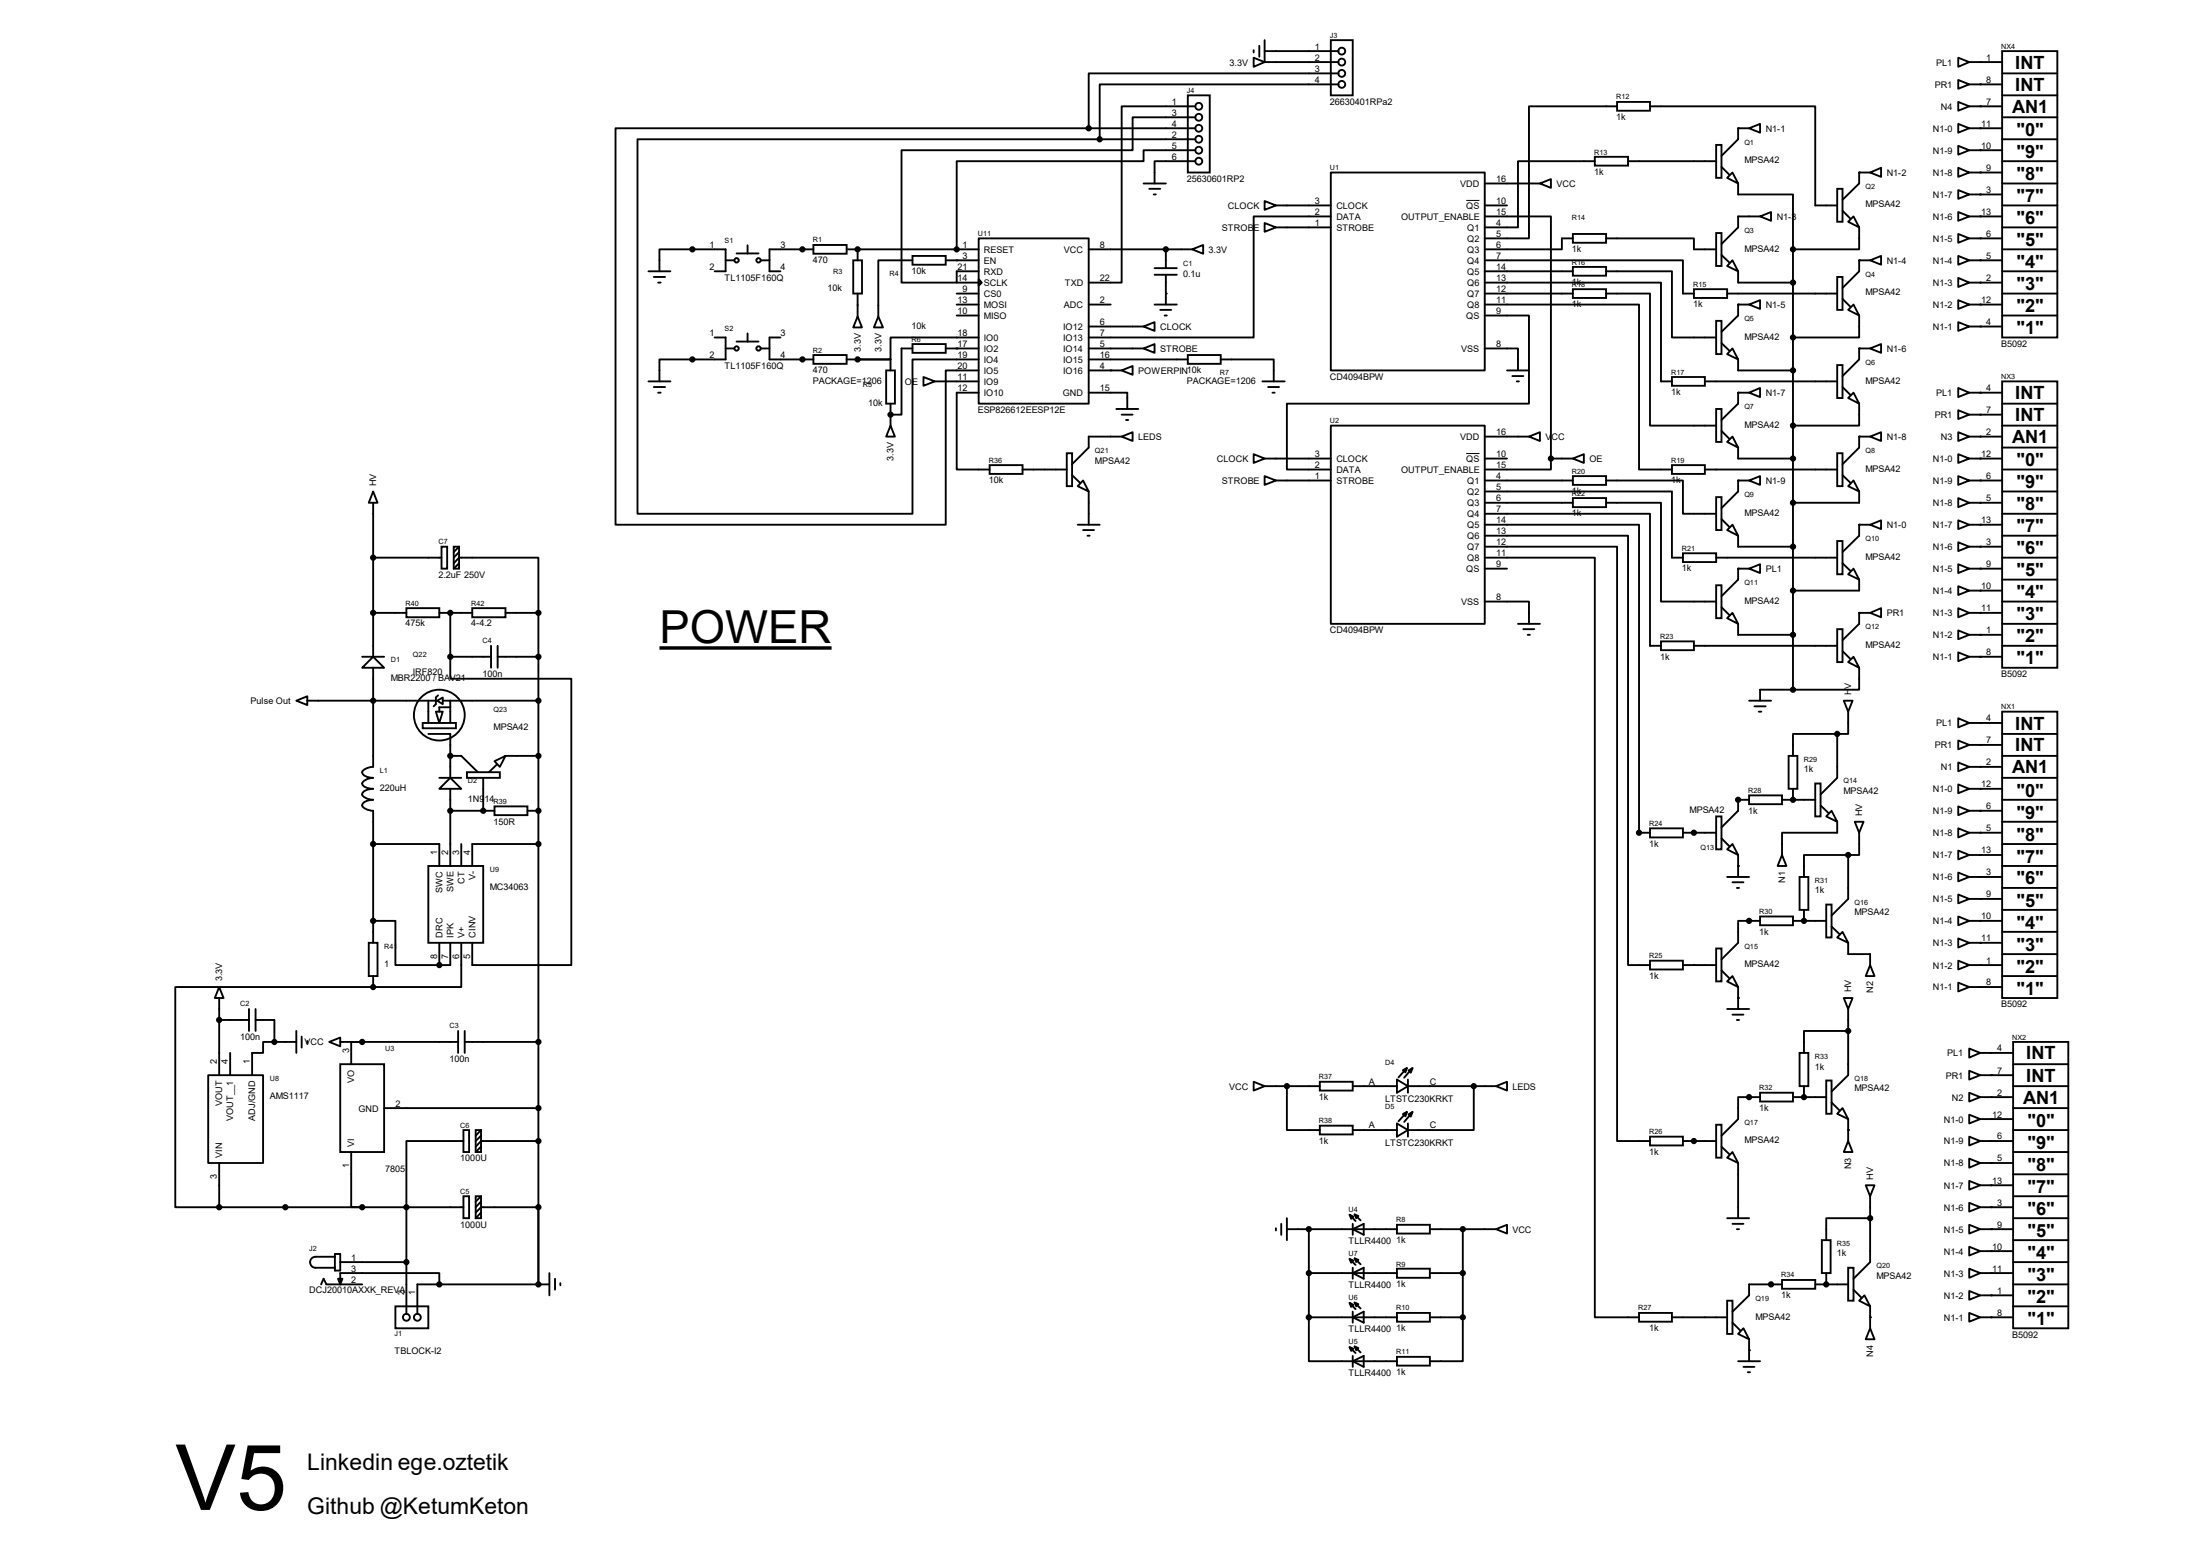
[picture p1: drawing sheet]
<svg xmlns="http://www.w3.org/2000/svg" width="297mm" height="210mm" viewBox="0 0 297 210" stroke-linecap="round" stroke-linejoin="round" font-family="sans-serif">
<g fill="none" stroke="#000" stroke-width=".25">
<path d="M147 17.3h-63.9v53.5h44.6v-20.8h4.4M147 17.3h14.4M148.5 18.8h-62.4v50.5h37.1v-20.8h8.9M148.5 18.8h12.9M160.4 12.9h2.9v10.4h-2.9zM161.4 14.4h-10v23.7h-4.4M161.4 15.8h-8.5v4.5h-31.2v17.8h7.5v-1.5h2.9M169.2 7.8l1.5 .6-1.5 .6zM169.2 6.8v.3M170 6.2v1.5M170.7 5.4v3h10M170.7 6.9h10"/>
<path d="M179.7 5.4h2.9v7.5h-2.9zM180.7 11.4h-32.2v7.4M180.7 9.9h-33.7v7.4M218.3 13.8h4.5v1.1h-4.5zM218.3 14.4h-11.9v17.8h-6M222.8 14.4h22.3v13.3h2.9M231.7 19.6h.7v4.4h-.7zM234.7 17.3h.1M234.7 17.3v1.5l-2.3 2.2M234.7 17.3h1.4M236.1 17.3l1.5-.6v1.2zM264.4 13.8l1.5 .6-1.5 .5z"/>
<path d="M264.4 19.7l1.5 .6-1.5 .6zM264.4 16.7l1.5 .6-1.5 .6zM264.4 10.8l1.5 .6-1.5 .6zM264.4 7.8l1.5 .6-1.5 .6zM265.9 8.4h4.4M265.9 17.3h4.4M265.9 14.4h4.4M265.9 11.4h4.4M267.3 17.3h.1M267.3 8.4h.1M267.3 11.4h.1M267.3 14.4h.1"/>
<path d="M270.3 6.9h7.4v38.7h-7.4zM270.3 18.8h7.4M270.3 15.8h7.4M270.3 12.9h7.4M270.3 9.9h7.4M87.5 36.6h3M88.3 37.4h1.5M88.9 38.1h.3M89 36.6v-2.9h9v2.9h-1.5M98 35.1h1.1M99.4 34.2h3M100.9 33.1v1.1"/>
<path d="M102.7 35.1h1.2M108.3 33.7h.1M109.8 33.1h4.5v1.1h-4.5zM109.8 33.7h-5.9v2.9h1.5M114.3 33.7h17.8M115.2 35.1h1.2v4.5h-1.2zM115.8 33.7h.1M115.8 33.7v1.4M115.8 39.6v3.1M123.2 34.5h4.5v1.2h-4.5zM123.2 35.1h-4.6v7.6M127.7 35.1h4.4"/>
<path d="M129.2 35.1h.1M129.2 33.7h.1M129.2 39.6h2.9M129.2 38.1h2.9M132.1 32.2h14.9v22.3h-14.9zM132.1 37.7l.4 .4-.4 .5zM147 33.7h14M154.4 24.8h3M155.2 25.5h1.4M155.7 26.2h.3M155.9 37.1h3M155.9 36.2h3"/>
<path d="M157.4 39.6h.1M157.4 33.7h.1M157.4 33.7v2.5M157.4 37.1v4M161 33.7l1.4-.6v1.1zM161.4 20.3h-7v1.5h-25.2v11.9M161.4 21.8h-5.5v3M170.7 27.1l1.6 .6-1.6 .6zM170.7 30.1l1.6 .6-1.6 .6zM172.3 27.7h7.4M172.3 30.7h7.4M179.7 23.3h20.7v26.7h-20.7z"/>
<path d="M179.7 29.2h-10.5v16.4h-22.2M200.4 38.1h23.8v13.4h1.5M200.4 35.1h26.8v4.5h1.5M200.4 29.2h9v32.7M200.4 27.7h3.1M200.4 24.8h7.5M200.4 39.6h11.9M200.4 36.6h11.9M207.9 24.8l1.5-.6v1.2zM212.3 39h4.5v1.2h-4.5zM212.3 36h4.5v1.2h-4.5zM212.3 31.6h4.5v1.2h-4.5z"/>
<path d="M212.3 32.2h-1.4v1.5h-10.5M215.3 21.2h4.5v1.2h-4.5zM215.3 21.8h-10.4v8.9h-4.5M216.8 32.2h11.9v1.5h3M216.8 36.6h8.9v9h6M216.8 39.6h6v17.8h8.9M219.8 21.8h11.9M228.7 39h4.5v1.2h-4.5zM231.7 31.5h.7v4.4h-.7zM232.4 22.5l1.1 1.1M232.4 34.4l1.1 1M233.2 39.6h14.8"/>
<path d="M233.9 23.3l.8 1.5-1.5-.8zM233.9 35.1l.8 1.5-1.5-.7zM234.7 24.8v1.4h7.4v7.5M234.7 36.6v1.5h7.4M237.6 29.2l1.5-.6v1.2zM237.6 29.2h-2.9v1.5l-2.3 2.2M242.1 33.7v59.4M248 25.5h.8v4.4h-.8zM248 37.4h.8v4.4h-.8zM248.8 28.4l1 1.1M249.5 29.9l.7-.7 .8 1.5zM251 23.3h.1"/>
<path d="M251 30.7v3h-8.9M251 35.1h.1M251 35.1h1.5M251 23.3h1.5M251 23.3v1.5l-2.2 2.2M251 35.1v1.5l-2.2 2.3M252.5 23.3l1.5-.7v1.3zM252.5 35.1l1.5-.6v1.2zM264.4 37.5l1.5 .6-1.5 .6zM264.4 34.5l1.5 .6-1.5 .6zM264.4 31.6l1.5 .6-1.5 .6zM264.4 28.6l1.5 .6-1.5 .6z"/>
<path d="M264.4 25.7l1.5 .5-1.5 .6zM264.4 22.6l1.5 .7-1.5 .6zM265.9 29.2h4.4M265.9 38.1h4.4M265.9 35.1h4.4M265.9 32.2h4.4M265.9 23.3h4.4M265.9 26.2h4.4M265.9 20.3h4.4M267.3 20.3h.1M267.3 23.3h.1M267.3 26.2h.1"/>
<path d="M267.3 29.2h.1M267.3 32.2h.1M267.3 35.1h.1M267.3 38.1h.1M270.3 33.7h7.4M270.3 27.7h7.4M270.3 30.7h7.4M270.3 24.8h7.4M270.3 39.6h7.4M270.3 36.6h7.4M270.3 21.8h7.4M87.5 51.5h3"/>
<path d="M88.3 52.2h1.5M88.9 53h.3M96.5 45.6h1.5v2.9h-9v3M98 47h1.1M99.4 46.1h3M100.9 45v1.1M102.7 47h1.2M105.4 45.6h-1.5v2.9h5.9M108.3 48.5h.1M109.8 47.9h4.5v1.2h-4.5zM114.3 48.5h5.9v1.5M115.8 42.7l.6 1.5h-1.2z"/>
<path d="M115.8 48.5h.1M118.6 42.7l.6 1.5h-1.2zM119.6 50h1.2v4.5h-1.2zM120.2 57.4l.6 1.5h-1.2zM120.2 56h.1M120.2 54.5v2.9M123.2 46.4h4.5v1.2h-4.5zM123.2 47h-1.5v9h-1.5M124.7 50.9l1.5 .6-1.5 .6zM126.2 51.5h5.9M127.7 47h4.4M129.2 47h.1"/>
<path d="M129.2 41.1h2.9M129.2 42.6h2.9M132.1 45.6h-11.9v2.9h-4.4M132.1 53h-2.9v10.4h4.4M147 53h5.2v2.2M147 48.5h13.4M147 50h4.4M147 44.1h7.4M147 47h7.4M147 41.1h2.9M149.9 50h.1M150.7 55.2h3"/>
<path d="M151.4 50l1.5-.6v1.2zM151.4 58.9l1.5-.6v1.2zM151.4 58.9h-4.4v1.5l-2.3 2.3M151.4 56h1.5M152 56.7h.3M154.4 44.1l1.5-.6v1.2zM154.4 47l1.5-.6v1.2zM155.9 41.1h3M156.6 41.8h1.5M157.2 42.6h.3M160.4 47.9h4.4v1.2h-4.4zM164.8 48.5h7.2v3"/>
<path d="M170.4 51.5h3M171.2 52.2h1.5M171.8 53h.3M179.7 57.4h20.7v26.8h-20.7zM200.4 42.6h6v11.9h-32.7v8.9h6M200.4 47h4.5v3M200.4 41.1h20.9v22.3h4.4M200.4 58.9h6M203.5 50h2.9M204.2 50.8h1.5M204.8 51.5h.3M206.4 58.9l1.5-.6v1.2z"/>
<path d="M225.7 50.9h4.5v1.2h-4.5zM230.2 51.5h17.8M231.7 43.3h.7v4.5h-.7zM231.7 55.2h.7v4.4h-.7zM232.4 46.3l1.1 1M232.4 58.2l1.1 1M233.9 47l.8 1.5-1.5-.7zM233.9 58.9l.8 1.5-1.5-.8zM234.7 41.1h.1M234.7 53h.1M234.7 48.5v1.5h7.4M234.7 41.1v1.5l-2.3 2.2"/>
<path d="M234.7 53v1.5l-2.3 2.2M234.7 53h1.4M234.7 41.1h1.4M236.1 41.1l1.5-.6v1.2zM236.1 53l1.5-.6v1.2zM248 49.3h.8v4.4h-.8zM248.8 40.3l1 1.1M248.8 52.2l1 1.1M249.5 41.8l.7-.7 .8 1.5zM249.5 53.7l.7-.7 .8 1.5zM251 42.6v3h-8.9M251 47h.1"/>
<path d="M251 54.5v2.9h-8.9M251 58.9h.1M251 58.9h1.5M251 47h1.5M251 47v1.5l-2.2 2.3M251 58.9v1.5l-2.2 2.3M252.5 47l1.5-.6v1.2zM252.5 58.9l1.5-.6v1.2zM264.4 58.3l1.5 .6-1.5 .6zM264.4 55.4l1.5 .6-1.5 .6zM264.4 52.4l1.5 .6-1.5 .6zM264.4 43.5l1.5 .6-1.5 .6z"/>
<path d="M264.4 40.5l1.5 .6-1.5 .6zM265.9 58.9h4.4M265.9 44.1h4.4M265.9 53h4.4M265.9 56h4.4M265.9 41.1h4.4M267.3 53h.1M267.3 56h.1M267.3 58.9h.1M267.3 41.1h.1M267.3 44.1h.1M270.3 51.5h7.4v38.6h-7.4z"/>
<path d="M270.3 42.6h7.4M270.3 57.4h7.4M270.3 54.5h7.4M50.4 66.3l.6 1.6h-1.2zM50.4 75.3h9.2M50.4 67.9v20.7M59.6 73.8h.8v3h-.8zM61.3 73.8h.7v3h-.7zM61.3 76l.7-.7h10.7v7.4M62 73.8l-.7 .7M62 74.5l-.7 .8M62 76l-.7 .8"/>
<path d="M133.6 62.8h4.4v1.2h-4.4zM138 63.4h6M144 61.2h.7v4.4h-.7zM144.7 64.1l1.1 1.1M145.5 70.8h3M146.2 64.9l.8 1.4-1.5-.7zM146.2 71.5h1.5M146.8 72.3h.3M147 66.3v4.5M169.2 61.3l1.5 .6-1.5 .6zM170.7 64.3l1.6 .6-1.6 .5zM170.7 61.9h9"/>
<path d="M172.3 64.9h7.4M200.4 75.3h14.9v102.5h6M200.4 73.8h17.9v80.2h4.5M200.4 72.3h19.4v58h3M200.4 70.8h20.9v41.6M200.4 69.3h22.4v17.9h1.4M200.4 66.3h25.3v9h1.5M200.4 61.9h3.1M200.4 64.9h11.9M200.4 67.9h11.9M200.4 76.8h3.1M209.4 61.9v1.5h-9"/>
<path d="M209.4 61.9h2.9M212.3 64.3h4.5v1.1h-4.5zM212.3 67.2h4.5v1.3h-4.5zM212.3 61.9l1.5-.6v1.2zM216.8 64.9h10.4v4.4h4.5M216.8 67.9h7.4v13.3h7.5M225.7 62.8h4.5v1.2h-4.5zM227.2 74.7h4.5v1.2h-4.5zM230.2 63.4h17.8M231.7 67.1h.7v4.4h-.7zM231.7 79h.7v4.4h-.7zM231.7 75.3h16.3"/>
<path d="M232.4 70.1l1.1 1M233.9 70.8l.8 1.5-1.5-.8zM234.7 64.9h.1M234.7 76.8h.1M234.7 60.4v1.5h7.4M234.7 64.9h1.4M234.7 72.3v1.5h7.4M234.7 64.9v1.4l-2.3 2.3M234.7 76.8v1.4l-2.3 2.3M234.7 76.8h1.4M236.1 64.9l1.5-.6v1.1zM236.1 76.8l1.5-.6v1.1z"/>
<path d="M248 61.2h.8v4.4h-.8zM248 73h.8v4.5h-.8zM248.8 64.1l1 1.1M248.8 76l1 1M250.2 64.9l.8 1.4-1.5-.7zM250.2 76.8l.8 1.4-1.5-.7zM251 70.8h.1M251 66.3v1.6h-8.9M251 78.2v1.5h-8.9M251 70.8h1.5M251 70.8v1.5l-2.2 2.2M252.5 70.8l1.5-.6v1.2z"/>
<path d="M264.4 79.1l1.5 .6-1.5 .6zM264.4 76.2l1.5 .6-1.5 .5zM264.4 73.2l1.5 .6-1.5 .6zM264.4 70.2l1.5 .6-1.5 .6zM264.4 67.2l1.5 .7-1.5 .6zM264.4 64.3l1.5 .6-1.5 .5zM264.4 61.3l1.5 .6-1.5 .6zM265.9 61.9h4.4M265.9 64.9h4.4M265.9 67.9h4.4M265.9 73.8h4.4M265.9 79.7h4.4"/>
<path d="M265.9 70.8h4.4M265.9 76.8h4.4M267.3 64.9h.1M267.3 67.9h.1M267.3 70.8h.1M267.3 73.8h.1M267.3 76.8h.1M267.3 79.7h.1M267.3 61.9h.1M270.3 63.4h7.4M270.3 75.3h7.4M270.3 66.3h7.4"/>
<path d="M270.3 69.3h7.4M270.3 72.3h7.4M270.3 78.2h7.4M270.3 60.4h7.4M40 94.6l1.5-.6v1.2zM41.5 94.6h14.8M48.9 88.6h3M50.4 88.6l1.5 1.5h-3zM50.4 90.1v13.4a1.7 1.7 0 0 0-1.5 .7 1.06 1.06 0 0 0 1 .8h.5a1.7 1.7 0 0 0-1.5 .7 1.08 1.08 0 0 0 1 .7l.5 .1a1.82 1.82 0 0 0-1.4 .5l-.1 .2a1.46 1.46 0 0 0 1.5 .7 1.82 1.82 0 0 0-1.4 .6l-.1 .2a1.46 1.46 0 0 0 1.5 .7v17.9M50.4 82.7h4.5M54.9 82.1h4.4v1.2h-4.4zM56.5 94.6h2.3"/>
<path d="M57.1 97.6h4.5v.7h-4.5zM57.8 99.1h3v5.9M57.8 94.6v3M58.8 96.1h1l-.5 1.5zM59 94.6l.8-.5v.9zM59.1 93.9l-.3 .2v.9l-.3 .3M59.3 82.7h4.5M59.8 94.6h12.9M60.8 82.7h.1M60.8 88.6v3h16.3v38.7h-13.3v-3M60.8 82.7v5.9M60.8 94.6v3"/>
<path d="M60.8 88.6h5.5M60.8 95.5h-1.5v.6M63.8 82.1h4.4v1.2h-4.4zM66.3 87.2v2.9M67.2 88.6h5.5M67.2 87.2v2.9M68.2 82.7h4.5M72.7 82.7v90.7M200.4 81.2h6v3M204.9 84.2h3M205.7 84.9h1.4M206.2 85.7h.3"/>
<path d="M224.2 86.6h4.5v1.2h-4.5zM228.7 87.2h19.3M232.4 82l1.1 1M233.2 83.4l.7-.7 .8 1.5zM234.7 84.2v1.5h7.4M236.1 94.6h3M236.9 95.3h1.5M237.4 96.1h.4M242.1 93.1h-4.5v1.5M248 84.9h.8v4.5h-.8zM248 99.1h-5.9v2.9M248 99.1v5.9l-2.2 2.2"/>
<path d="M248.8 87.9l1 1M248.9 94.6h1.2l-.6 1.5zM249.5 89.4l.7-.8 .8 1.5zM249.5 96.1v3h-1.5M251 82.7h.1M251 90.1v3h-8.9M251 82.7h1.5M251 82.7v1.5l-2.2 2.2M252.5 82.7l1.5-.6v1.2zM264.4 99.9l1.5 .6-1.5 .6zM264.4 96.9l1.5 .7-1.5 .6zM264.4 88.1l1.5 .5-1.5 .6z"/>
<path d="M264.4 85.1l1.5 .6-1.5 .6zM264.4 82.1l1.5 .6-1.5 .6zM265.9 85.7h4.4M265.9 82.7h4.4M265.9 88.6h4.4M265.9 97.6h4.4M267.3 97.6h.1M267.3 82.7h.1M267.3 85.7h.1M267.3 88.6h.1M270.3 96.1h7.4v38.6h-7.4zM270.3 87.2h7.4"/>
<path d="M270.3 81.2h7.4M270.3 84.2h7.4M270.3 99.1h7.4M50.4 113.9h8.9v3M57.8 116.9h7.4v10.4h-7.4zM59.3 105h3M60.8 105l1.5 1.5h-3zM60.8 102h.1M60.8 106.5v10.4M60.8 109.4h6M60.8 102h1.5l2.2 2.2M62.3 113.9v3"/>
<path d="M63 104.2h4.5v.8h-4.5zM65.2 109.4h.1M65.2 105v4.4M66.8 108.8h4.4v1.2h-4.4zM66.8 102.7l1.4-.7-.7 1.5zM67.1 103.2l-1.1 1M68.2 102h4.5M71.2 109.4h1.5M72.7 109.4h.1M72.7 113.9h-8.9v3M221.3 112.4h.1M221.3 112.4h1.5"/>
<path d="M222.8 111.8h4.4v1.2h-4.4zM227.2 112.4h4.5M228.7 112.4h.1M231.7 110.2h.7v4.4h-.7zM232.4 113.2l1.1 1M233.2 118.4h2.9M233.9 113.9l.8 1.5-1.5-.8zM233.9 119.1h1.5M234.5 119.8h.3M234.7 107.9h.1M234.7 116.9h.1M234.7 107.9v1.5l-2.3 2.3"/>
<path d="M234.7 115.4v3M234.7 107.9h1.4M236.1 107.4h4.5v1.1h-4.5zM240.6 115.4l.6 1.5h-1.2zM240.6 107.9h4.5M241.5 102h1.2v4.5h-1.2zM242.1 107.9h.1M242.1 106.5v1.4M243 118.4h1.1v4.4h-1.1zM245.1 105.7h.7v4.5h-.7zM245.8 108.7l1 1M247.3 109.4l.7 1.5-1.5-.7z"/>
<path d="M248 110.9v1.5h-7.4v3M249.5 115.4h-6v3M249.5 115.4v5.9l-2.2 2.3M250.4 110.9h1.2l-.6 1.5zM251 112.4v3h-1.5M264.4 117.8l1.5 .6-1.5 .6zM264.4 114.8l1.5 .6-1.5 .6zM264.4 111.8l1.5 .6-1.5 .6zM264.4 108.8l1.5 .6-1.5 .6zM264.4 105.9l1.5 .6-1.5 .6zM264.4 102.9l1.5 .6-1.5 .6zM265.9 109.4h4.4"/>
<path d="M265.9 112.4h4.4M265.9 118.4h4.4M265.9 115.4h4.4M265.9 106.5h4.4M265.9 100.5h4.4M265.9 103.5h4.4M267.3 109.4h.1M267.3 112.4h.1M267.3 115.4h.1M267.3 118.4h.1M267.3 106.5h.1M267.3 100.5h.1"/>
<path d="M267.3 103.5h.1M270.3 113.9h7.4M270.3 102h7.4M270.3 110.9h7.4M270.3 116.9h7.4M270.3 119.8h7.4M270.3 107.9h7.4M270.3 105h7.4M29.6 133.2l.6 1.5h-1.2zM29.6 134.7v10.4M29.6 137.7h4M33.6 136.2v2.9"/>
<path d="M34.5 137.7h2.5v2.9M34.5 136.2v2.9M40 139.1v3M40.7 139.9v1.5M49.8 127.3h1.2v4.4h-1.2zM50.4 133.2h.1M50.4 124.3h3v6h5.9M50.4 133.2h-26.7v29.7h5.9M50.4 131.7v1.5M59.3 130.3h.1M59.3 127.3v3M60.8 127.3v3h-1.5"/>
<path d="M61.8 139.1v3M62.3 127.3v5.9h-11.9M62.7 139.1v3M222.8 129.7h4.4v1.2h-4.4zM227.2 130.3h4.5M228.7 130.3h.1M231.7 128h.7v4.5h-.7zM232.4 131l1.1 1M233.2 136.2h2.9M233.9 131.7l.8 1.5-1.5-.7zM233.9 136.9h1.5M234.5 137.7h.3"/>
<path d="M234.7 134.7h.1M234.7 133.2v3M236.1 124.3h.1M236.1 124.3h-1.4v3l-2.3 2.2M236.1 124.3h1.5M237.6 123.7h4.5v1.2h-4.5zM242.1 124.3h4.4M243.5 124.3h.1M243.5 122.8v1.5M246.5 122.1h.8v4.4h-.8zM247.3 125.1l1 1M248.8 125.8l.7 1.5-1.5-.8z"/>
<path d="M248.9 134.7h1.2l-.6 1.5zM249.5 139.1h-6v3M249.5 127.3v1.5h3v1.5M249.5 136.2v8.9l-2.2 2.2M252.5 130.3l.6 1.4h-1.2zM264.4 132.6l1.5 .6-1.5 .6zM264.4 129.7l1.5 .6-1.5 .6zM264.4 126.7l1.5 .6-1.5 .6zM264.4 123.7l1.5 .6-1.5 .6zM264.4 120.7l1.5 .6-1.5 .6zM265.9 130.3h4.4M265.9 133.2h4.4"/>
<path d="M265.9 127.3h4.4M265.9 124.3h4.4M265.9 121.3h4.4M267.3 121.3h.1M267.3 124.3h.1M267.3 127.3h.1M267.3 130.3h.1M267.3 133.2h.1M270.3 128.8h7.4M270.3 122.8h7.4M270.3 125.8h7.4M270.3 131.7h7.4"/>
<path d="M28.1 145.1h7.4v11.9h-7.4zM29.6 157v5.9M31.1 142.1v3M37 140.6h-1.5v1.5h-1.5v3M37 140.6h3M41.5 140.5v.3M44.4 140.6l1.5-.6v1.2zM45.9 143.6h6v11.9h-6zM45.9 140.6h15.9M47.4 155.5v7.4h1.5M47.4 140.6v3M51.9 149.6h20.8"/>
<path d="M62.6 152.5h.7v3h-.7zM62.6 154h-7.7v23.3M62.7 140.6h10M64.2 152.5h.7v3h-.7zM64.9 152.5l-.7 .8M64.9 153.3l-.7 .7M64.9 154.8l-.7 .7M72.7 154h-7.8l-.7 .8M169.2 146l1.5 .6-1.5 .6zM170.7 146.6h7.5M173.7 146.6v5.9h4.5M178.2 146h4.4v1.2h-4.4z"/>
<path d="M178.2 151.9h4.4v1.2h-4.4zM182.6 146.6h6M182.6 152.5h6M188.6 145.7l1.5 .9-1.5 .9zM188.6 151.6l1.5 .9-1.5 .9zM189.4 144.4l.5-.3-.2 .6zM189.4 150.4l.5-.3-.2 .6zM189.9 144.2l-1.1 1.2M189.9 150.2l-1.1 1.1M190.1 146.6h11.9M190.1 145.7v1.8M190.1 151.6v1.8"/>
<path d="M190.2 144.5l.5-.4-.2 .7zM190.2 150.4l.5-.3-.2 .6zM190.6 144.3l-1 1.2M190.6 150.2l-1 1.2M199 146.6v5.9h-8.9M202 146.6l1.5-.6v1.2zM222.8 153.4h4.4v1.2h-4.4zM227.2 154h4.5M228.7 154h.1M231.7 151.8h.7v4.5h-.7zM232.4 154.8l1.1 1M233.9 155.5l.8 1.5-1.5-.7z"/>
<path d="M234.7 157v7.4M236.1 148.1h.1M236.1 148.1h-1.4v2.9l-2.3 2.3M236.1 148.1h1.5M237.6 147.5h4.5v1.2h-4.5zM242.1 148.1h4.4M243 142.1h1.1v4.5h-1.1zM243.5 148.1h.1M243.5 146.6v1.5M246.5 145.8h.8v4.5h-.8zM247.3 148.8l1 1.1M248.8 149.6l.7 1.4-1.5-.7z"/>
<path d="M249.5 154l.6 1.5h-1.2zM249.5 152.5h.1M249.5 151v3M251.9 160h1.2l-.6 1.5zM265.9 147.5l1.4 .6-1.4 .6zM265.9 159.4l1.4 .6-1.4 .6zM265.9 156.4l1.4 .6-1.4 .6zM265.9 153.4l1.4 .6-1.4 .6zM265.9 150.5l1.4 .5-1.4 .6zM265.9 144.5l1.4 .6-1.4 .6zM265.9 141.5l1.4 .6-1.4 .6zM267.3 154h4.5"/>
<path d="M267.3 148.1h4.5M267.3 160h4.5M267.3 157h4.5M267.3 151h4.5M267.3 145.1h4.5M267.3 142.1h4.5M268.8 154h.1M268.8 157h.1M268.8 160h.1M268.8 151h.1M268.8 142.1h.1M268.8 145.1h.1"/>
<path d="M268.8 148.1h.1M271.8 140.6h7.4v38.7h-7.4zM271.8 146.6h7.4M271.8 152.5h7.4M271.8 149.6h7.4M271.8 155.5h7.4M271.8 158.5h7.4M271.8 143.6h7.4M29.6 162.9h33M43.3 173.4l.4-.8 .4 .8h4.8M45.2 169.6h-2.6a.74 .74 0 0 0-.7 .8 .74 .74 0 0 0 .7 .7h2.6M45.2 169.2h.7v2.3h-.7z"/>
<path d="M45.6 172.6h.6l-.3 .8zM45.9 173.4v-1.6h13.4v1.6M45.9 170.3h9M53.4 176.3h4.4v3h-4.4zM62.6 161.5h.7v2.9h-.7zM64.2 161.5h.7v2.9h-.7zM64.9 161.5l-.7 .7M64.9 162.2l-.7 .7M64.9 163.7l-.7 .7M72.7 173.4h.1M72.7 162.9h-7.8l-.7 .8M74.2 173.4h-17.9v3.9"/>
<path d="M74.2 171.8v3M74.9 172.6v1.5M75.6 173.2v.3M172.3 165.8v.3M173 165.2v1.5M173.7 165.9h14.9M173.7 164.4v3M176.7 177.8v5.9h11.9M176.7 171.8h11.9M176.7 165.9v11.9M176.7 177.8h11.9M182.2 164l.5 .2-.3 .3z"/>
<path d="M182.2 175.9l.5 .2-.3 .3zM182.2 169.9l.5 .2-.3 .3zM182.2 164l.8 .8M182.2 175.9l.8 .8M182.2 169.9l.8 .8M182.6 165.9l1.5-.7v1.5zM182.6 165.2v1.5M182.6 171.1v1.5M182.6 177v1.5M182.6 171.8l1.5-.7v1.5zM182.6 177.8l1.5-.8v1.5zM182.9 163.9l.5 .2-.3 .3z"/>
<path d="M182.9 175.8l.5 .2-.3 .3zM182.9 169.8l.5 .3-.3 .2zM182.9 163.9l.8 .8M182.9 175.8l.8 .8M182.9 169.8l.8 .8M188.6 165.3h4.4v1.2h-4.4zM188.6 171.2h4.4v1.3h-4.4zM188.6 177.2h4.4v1.2h-4.4zM193 171.8h4.5M193 177.8h4.5M193 165.9h9M197.5 177.8v5.9h-4.5"/>
<path d="M197.5 165.9v11.9M202 165.9l1.5-.6v1.2zM221.3 177.2h4.4v1.2h-4.4zM225.7 177.8h7.5M233.2 175.6h.7v4.4h-.7zM233.2 164.4h2.9M233.9 178.5l1 1.1M233.9 165.2h1.5M234.5 165.9h.3M235.4 179.3l.7 1.5-1.4-.8zM239.1 173.4h.1M240.6 172.8h4.5v1.1h-4.5z"/>
<path d="M240.6 173.4h-4.5v1.4l-2.2 2.2M245.1 173.4h4.4M246 167.4h1.1v4.4h-1.1zM246.5 173.4h.1M246.5 171.8v1.6M249.5 171.1h.7v4.5h-.7zM250.2 174.1l1.1 1M251.7 174.8l.8 1.5-1.5-.7zM252.5 179.3l.6 1.5h-1.2zM252.5 177.8h.1M252.5 164.4h-6v3M252.5 161.5v8.8l-2.3 2.3"/>
<path d="M252.5 176.3v3M265.9 177.2l1.4 .6-1.4 .6zM265.9 174.2l1.4 .6-1.4 .6zM265.9 171.2l1.4 .6-1.4 .7zM265.9 168.3l1.4 .6-1.4 .6zM265.9 165.3l1.4 .6-1.4 .6zM265.9 162.3l1.4 .6-1.4 .6zM267.3 171.8h4.5M267.3 177.8h4.5M267.3 165.9h4.5M267.3 162.9h4.5M267.3 174.8h4.5"/>
<path d="M267.3 168.9h4.5M268.8 162.9h.1M268.8 165.9h.1M268.8 168.9h.1M268.8 171.8h.1M268.8 174.8h.1M268.8 177.8h.1M271.8 173.4h7.4M271.8 170.3h7.4M271.8 161.5h7.4M271.8 164.4h7.4M271.8 167.4h7.4"/>
<path d="M271.8 176.3h7.4M182.2 181.8l.5 .2-.3 .3zM182.2 181.8l.8 .8M182.6 183v1.5M182.6 183.7l1.5-.7v1.5zM182.9 181.7l.5 .2-.3 .3zM182.9 181.7l.8 .8M188.6 183.1h4.4v1.2h-4.4zM234.7 183.7h2.9M235.4 184.5h1.5M236 185.2h.3M236.1 182.2h.1"/>
<path d="M236.1 180.8v2.9"/>
<circle cx="161.8" cy="17.3" r=".47"/>
<circle cx="161.8" cy="14.4" r=".47"/>
<circle cx="161.8" cy="15.8" r=".47"/>
<circle cx="161.8" cy="18.8" r=".47"/>
<circle cx="181.1" cy="6.9" r=".47"/>
<circle cx="181.1" cy="9.9" r=".47"/>
<circle cx="181.1" cy="11.4" r=".47"/>
<circle cx="181.1" cy="8.4" r=".47"/>
<circle cx="99.4" cy="35.1" r=".3"/>
<circle cx="102.4" cy="35.1" r=".3"/>
<circle cx="161.8" cy="20.3" r=".47"/>
<circle cx="161.8" cy="21.8" r=".47"/>
<circle cx="99.4" cy="47" r=".3"/>
<circle cx="102.4" cy="47" r=".3"/>
<circle cx="59.3" cy="96.5" r="3.4"/>
<circle cx="54.9" cy="177.8" r=".47"/>
<circle cx="56.3" cy="177.8" r=".47"/>
</g>
<g fill="#000" stroke="#000" stroke-width=".25">
<circle cx="147" cy="17.3" r=".3"/>
<circle cx="148.5" cy="18.8" r=".3"/>
<circle cx="93.5" cy="33.7" r=".3"/>
<circle cx="108.3" cy="33.7" r=".3"/>
<circle cx="115.8" cy="33.7" r=".3"/>
<circle cx="129.2" cy="33.7" r=".3"/>
<circle cx="157.4" cy="33.7" r=".3"/>
<circle cx="242.1" cy="38.1" r=".3"/>
<circle cx="242.1" cy="33.7" r=".3"/>
<circle cx="93.5" cy="48.5" r=".3"/>
<circle cx="108.3" cy="48.5" r=".3"/>
<circle cx="115.8" cy="48.5" r=".3"/>
<circle cx="120.2" cy="56" r=".3"/>
<circle cx="242.1" cy="57.4" r=".3"/>
<circle cx="242.1" cy="50" r=".3"/>
<circle cx="242.1" cy="45.6" r=".3"/>
<circle cx="50.4" cy="75.3" r=".3"/>
<circle cx="209.4" cy="61.9" r=".3"/>
<circle cx="242.1" cy="61.9" r=".3"/>
<circle cx="242.1" cy="79.7" r=".3"/>
<circle cx="242.1" cy="73.8" r=".3"/>
<circle cx="242.1" cy="67.9" r=".3"/>
<circle cx="50.4" cy="82.7" r=".3"/>
<circle cx="50.4" cy="94.6" r=".3"/>
<circle cx="60.8" cy="88.6" r=".3"/>
<circle cx="60.8" cy="82.7" r=".3"/>
<circle cx="72.7" cy="82.7" r=".3"/>
<circle cx="72.7" cy="88.6" r=".3"/>
<circle cx="72.7" cy="94.6" r=".3"/>
<circle cx="242.1" cy="93.1" r=".3"/>
<circle cx="242.1" cy="85.7" r=".3"/>
<circle cx="248" cy="99.1" r=".3"/>
<circle cx="50.4" cy="113.9" r=".3"/>
<circle cx="60.8" cy="102" r=".3"/>
<circle cx="60.8" cy="109.4" r=".3"/>
<circle cx="65.2" cy="109.4" r=".3"/>
<circle cx="72.7" cy="102" r=".3"/>
<circle cx="72.7" cy="113.9" r=".3"/>
<circle cx="72.7" cy="109.4" r=".3"/>
<circle cx="221.3" cy="112.4" r=".3"/>
<circle cx="228.7" cy="112.4" r=".3"/>
<circle cx="234.7" cy="107.9" r=".3"/>
<circle cx="242.1" cy="107.9" r=".3"/>
<circle cx="249.5" cy="115.4" r=".3"/>
<circle cx="29.6" cy="137.7" r=".3"/>
<circle cx="50.4" cy="124.3" r=".3"/>
<circle cx="50.4" cy="133.2" r=".3"/>
<circle cx="59.3" cy="130.3" r=".3"/>
<circle cx="236.1" cy="124.3" r=".3"/>
<circle cx="243.5" cy="124.3" r=".3"/>
<circle cx="249.5" cy="139.1" r=".3"/>
<circle cx="37" cy="140.6" r=".3"/>
<circle cx="48.9" cy="140.6" r=".3"/>
<circle cx="72.7" cy="154" r=".3"/>
<circle cx="72.7" cy="149.6" r=".3"/>
<circle cx="72.7" cy="140.6" r=".3"/>
<circle cx="173.7" cy="146.6" r=".3"/>
<circle cx="199" cy="146.6" r=".3"/>
<circle cx="228.7" cy="154" r=".3"/>
<circle cx="236.1" cy="148.1" r=".3"/>
<circle cx="243.5" cy="148.1" r=".3"/>
<circle cx="29.6" cy="162.9" r=".3"/>
<circle cx="38.5" cy="162.9" r=".3"/>
<circle cx="48.9" cy="162.9" r=".3"/>
<circle cx="54.9" cy="162.9" r=".3"/>
<circle cx="54.9" cy="170.3" r=".3"/>
<circle cx="59.3" cy="173.4" r=".3"/>
<circle cx="72.7" cy="162.9" r=".3"/>
<circle cx="72.7" cy="173.4" r=".3"/>
<circle cx="176.7" cy="171.8" r=".3"/>
<circle cx="176.7" cy="177.8" r=".3"/>
<circle cx="176.7" cy="165.9" r=".3"/>
<circle cx="197.5" cy="165.9" r=".3"/>
<circle cx="197.5" cy="177.8" r=".3"/>
<circle cx="197.5" cy="171.8" r=".3"/>
<circle cx="239.1" cy="173.4" r=".3"/>
<circle cx="246.5" cy="173.4" r=".3"/>
<circle cx="252.5" cy="164.4" r=".3"/>
</g>
<path d="M198 27.1h1.7M198 61.2h1.7" fill="none" stroke="#000" stroke-width=".14"/>
<path d="M89 87.5h23.3" fill="none" stroke="#000" stroke-width=".47"/>
<text font-size="12.3" x="23.7" y="203.8">V5</text>
<text font-size="6.1" x="89" y="86.8">POWER</text>
<g font-size="3.1">
<text x="41.5" y="198.4">Linkedin ege.oztetik</text>
<text x="41.5" y="204.4">Github @KetumKeton</text>
</g>
<g font-size="2.5">
<text x="272.1" y="9.3">INT</text>
<text x="271.7" y="15.2">AN1</text>
<text x="272.1" y="12.3">INT</text>
<text x="272.2" y="21.3">&quot;9&quot;</text>
<text x="272.2" y="18.4">&quot;0&quot;</text>
<text x="272.2" y="27.3">&quot;7&quot;</text>
<text x="272.2" y="24.3">&quot;8&quot;</text>
<text x="272.2" y="33.2">&quot;5&quot;</text>
<text x="272.2" y="30.2">&quot;6&quot;</text>
<text x="272.2" y="39.2">&quot;3&quot;</text>
<text x="272.2" y="36.2">&quot;4&quot;</text>
<text x="272.2" y="45.1">&quot;1&quot;</text>
<text x="272.2" y="42.1">&quot;2&quot;</text>
<text x="272.1" y="53.9">INT</text>
<text x="271.7" y="59.8">AN1</text>
<text x="272.1" y="56.9">INT</text>
<text x="272.2" y="65.9">&quot;9&quot;</text>
<text x="272.2" y="62.9">&quot;0&quot;</text>
<text x="272.2" y="71.8">&quot;7&quot;</text>
<text x="272.2" y="68.9">&quot;8&quot;</text>
<text x="272.2" y="77.8">&quot;5&quot;</text>
<text x="272.2" y="74.8">&quot;6&quot;</text>
<text x="272.2" y="83.7">&quot;3&quot;</text>
<text x="272.2" y="80.8">&quot;4&quot;</text>
<text x="272.2" y="89.7">&quot;1&quot;</text>
<text x="272.2" y="86.7">&quot;2&quot;</text>
<text x="272.1" y="98.5">INT</text>
<text x="272.1" y="101.4">INT</text>
<text x="271.7" y="104.4">AN1</text>
<text x="272.2" y="107.5">&quot;0&quot;</text>
<text x="272.2" y="113.5">&quot;8&quot;</text>
<text x="272.2" y="110.5">&quot;9&quot;</text>
<text x="272.2" y="119.4">&quot;6&quot;</text>
<text x="272.2" y="116.4">&quot;7&quot;</text>
<text x="272.2" y="125.3">&quot;4&quot;</text>
<text x="272.2" y="122.4">&quot;5&quot;</text>
<text x="272.2" y="131.3">&quot;2&quot;</text>
<text x="272.2" y="128.3">&quot;3&quot;</text>
<text x="272.2" y="134.2">&quot;1&quot;</text>
<text x="273.6" y="143">INT</text>
<text x="273.1" y="149">AN1</text>
<text x="273.6" y="146">INT</text>
<text x="273.7" y="155.1">&quot;9&quot;</text>
<text x="273.7" y="152.1">&quot;0&quot;</text>
<text x="273.7" y="161">&quot;7&quot;</text>
<text x="273.7" y="158">&quot;8&quot;</text>
<text x="273.7" y="167">&quot;5&quot;</text>
<text x="273.7" y="164">&quot;6&quot;</text>
<text x="273.7" y="172.9">&quot;3&quot;</text>
<text x="273.7" y="169.9">&quot;4&quot;</text>
<text x="273.7" y="178.8">&quot;1&quot;</text>
<text x="273.7" y="175.9">&quot;2&quot;</text>
</g>
<g font-size="1.2">
<text x="166" y="8.8">3.3V</text>
<text x="177.5" y="6.7">1</text>
<text x="177.5" y="8.2">2</text>
<text x="177.5" y="9.7">3</text>
<text x="177.5" y="11.2">4</text>
<text x="261.2" y="11.9">PR1</text>
<text x="261.4" y="8.8">PL1</text>
<text x="268.1" y="8.2">1</text>
<text x="268.1" y="11.2">8</text>
<text x="158.2" y="14.1">1</text>
<text x="158.2" y="15.6">3</text>
<text x="158.2" y="17.1">4</text>
<text x="179.5" y="14.1">26630401RPa2</text>
<text x="218.2" y="16.2">1k</text>
<text x="238.4" y="17.8">N1-1</text>
<text x="260.9" y="17.8">N1-0</text>
<text x="262" y="14.8">N4</text>
<text x="267.5" y="17.1">11</text>
<text x="268.1" y="14.1">7</text>
<text x="158.2" y="18.6">2</text>
<text x="158.2" y="20.1">5</text>
<text x="158.2" y="21.5">6</text>
<text x="215.2" y="23.6">1k</text>
<text x="235.5" y="22.1">MPSA42</text>
<text x="254.7" y="23.7">N1-2</text>
<text x="260.9" y="23.7">N1-8</text>
<text x="260.9" y="20.7">N1-9</text>
<text x="267.5" y="20.1">10</text>
<text x="268.1" y="23.1">9</text>
<text x="160.2" y="24.5">25630601RP2</text>
<text x="165.8" y="28.2">CLOCK</text>
<text x="177.5" y="27.5">3</text>
<text x="177.5" y="29">2</text>
<text x="180.4" y="28.2">CLOCK</text>
<text x="180.4" y="29.7">DATA</text>
<text x="189.1" y="29.7">OUTPUT_ENABLE</text>
<text x="197.1" y="25.2">VDD</text>
<text x="198" y="28.2">QS</text>
<text x="202" y="27.5">10</text>
<text x="202" y="29">15</text>
<text x="202" y="24.6">16</text>
<text x="210.1" y="25.2">VCC</text>
<text x="239.9" y="29.7">N1-3</text>
<text x="251.8" y="28">MPSA42</text>
<text x="260.9" y="29.7">N1-6</text>
<text x="260.9" y="26.7">N1-7</text>
<text x="267.5" y="29">13</text>
<text x="268.1" y="26">3</text>
<text x="95.8" y="33.4">1</text>
<text x="105.4" y="33.4">3</text>
<text x="109.7" y="35.5">470</text>
<text x="130" y="34.9">3</text>
<text x="130" y="33.4">1</text>
<text x="132.8" y="35.6">EN</text>
<text x="132.8" y="34.1">RESET</text>
<text x="143.6" y="34.1">VCC</text>
<text x="148.5" y="33.4">8</text>
<text x="163.2" y="34.1">3.3V</text>
<text x="165" y="31.2">STROBE</text>
<text x="177.5" y="30.5">1</text>
<text x="180.4" y="31.2">STROBE</text>
<text x="198.1" y="31.2">Q1</text>
<text x="198.1" y="32.6">Q2</text>
<text x="198.1" y="34.1">Q3</text>
<text x="198.1" y="35.6">Q4</text>
<text x="202" y="30.5">4</text>
<text x="202" y="32">5</text>
<text x="202" y="33.4">6</text>
<text x="202" y="34.9">7</text>
<text x="212.2" y="34">1k</text>
<text x="235.5" y="34">MPSA42</text>
<text x="254.7" y="35.6">N1-4</text>
<text x="260.9" y="35.6">N1-4</text>
<text x="260.9" y="32.6">N1-5</text>
<text x="268.1" y="32">6</text>
<text x="268.1" y="34.9">5</text>
<text x="95.8" y="36.4">2</text>
<text x="97.8" y="37.9">TL1105F160Q</text>
<text x="105.4" y="36.4">4</text>
<text x="111.7" y="39.3">10k</text>
<text x="123.1" y="37">10k</text>
<text x="129.3" y="40.9">13</text>
<text x="129.3" y="36.4">21</text>
<text x="129.3" y="37.9">14</text>
<text x="130" y="39.4">9</text>
<text x="132.8" y="40.1">CS0</text>
<text x="132.8" y="41.6">MOSI</text>
<text x="132.8" y="37.1">RXD</text>
<text x="132.8" y="38.6">SCLK</text>
<text x="143.6" y="41.6">ADC</text>
<text x="143.8" y="38.6">TXD</text>
<text x="148.5" y="40.9">2</text>
<text x="148.5" y="37.9">22</text>
<text x="159.7" y="37.4">0.1u</text>
<text x="198.1" y="37.1">Q5</text>
<text x="198.1" y="38.6">Q6</text>
<text x="198.1" y="40.1">Q7</text>
<text x="198.1" y="41.6">Q8</text>
<text x="202" y="36.4">14</text>
<text x="202" y="37.9">13</text>
<text x="202" y="39.4">12</text>
<text x="202" y="40.9">11</text>
<text x="212.2" y="41.4">1k</text>
<text x="212.2" y="38.5">1k</text>
<text x="228.6" y="41.4">1k</text>
<text x="238.4" y="41.6">N1-5</text>
<text x="251.8" y="39.9">MPSA42</text>
<text x="260.9" y="41.6">N1-2</text>
<text x="260.9" y="38.6">N1-3</text>
<text x="267.5" y="40.9">12</text>
<text x="268.1" y="37.9">2</text>
<text x="95.8" y="45.3">1</text>
<text x="105.4" y="45.3">3</text>
<text x="116.2" y="47.5" transform="rotate(-90 116.2 47.5)">3.3V</text>
<text x="119" y="47.5" transform="rotate(-90 119 47.5)">3.3V</text>
<text x="123.1" y="44.4">10k</text>
<text x="129.3" y="45.3">18</text>
<text x="129.3" y="46.8">17</text>
<text x="129.3" y="42.4">10</text>
<text x="132.8" y="46">IO0</text>
<text x="132.8" y="47.5">IO2</text>
<text x="132.8" y="43.1">MISO</text>
<text x="143.6" y="44.5">IO12</text>
<text x="143.6" y="46">IO13</text>
<text x="143.6" y="47.5">IO14</text>
<text x="148.5" y="43.9">6</text>
<text x="148.5" y="45.3">7</text>
<text x="148.5" y="46.8">5</text>
<text x="156.6" y="44.5">CLOCK</text>
<text x="156.6" y="47.5">STROBE</text>
<text x="197.3" y="47.5">VSS</text>
<text x="198" y="43.1">QS</text>
<text x="202" y="42.4">9</text>
<text x="202" y="46.8">8</text>
<text x="235.5" y="45.8">MPSA42</text>
<text x="254.7" y="47.5">N1-6</text>
<text x="260.9" y="44.5">N1-1</text>
<text x="268.1" y="43.9">4</text>
<text x="270.2" y="46.8">B5092</text>
<text x="95.8" y="48.3">2</text>
<text x="97.8" y="49.8">TL1105F160Q</text>
<text x="105.4" y="48.3">4</text>
<text x="109.7" y="50.4">470</text>
<text x="109.7" y="51.9">PACKAGE=1206</text>
<text x="122.2" y="51.9">OE</text>
<text x="129.3" y="52.8">12</text>
<text x="129.3" y="48.3">19</text>
<text x="129.3" y="49.8">20</text>
<text x="129.3" y="51.3">11</text>
<text x="132.8" y="53.5">IO10</text>
<text x="132.8" y="49">IO4</text>
<text x="132.8" y="50.5">IO5</text>
<text x="132.8" y="51.9">IO9</text>
<text x="143.5" y="53.5">GND</text>
<text x="143.6" y="49">IO15</text>
<text x="143.6" y="50.5">IO16</text>
<text x="148.5" y="52.8">15</text>
<text x="148.5" y="48.3">16</text>
<text x="148.5" y="49.8">4</text>
<text x="153.7" y="50.5">POWERPIN10k</text>
<text x="160.2" y="51.9">PACKAGE=1206</text>
<text x="179.5" y="51.3">CD4094BPW</text>
<text x="225.6" y="53.3">1k</text>
<text x="238.4" y="53.5">N1-7</text>
<text x="251.8" y="51.8">MPSA42</text>
<text x="261.4" y="53.5">PL1</text>
<text x="268.1" y="52.8">4</text>
<text x="117.2" y="54.7">10k</text>
<text x="132" y="55.7">ESP826612EESP12E</text>
<text x="153.7" y="59.4">LEDS</text>
<text x="197.1" y="59.4">VDD</text>
<text x="202" y="58.7">16</text>
<text x="208.7" y="59.4">VCC</text>
<text x="235.5" y="57.7">MPSA42</text>
<text x="254.7" y="59.4">N1-8</text>
<text x="261.2" y="56.4">PR1</text>
<text x="262" y="59.4">N3</text>
<text x="268.1" y="55.8">7</text>
<text x="268.1" y="58.7">2</text>
<text x="50.8" y="65.6" transform="rotate(-90 50.8 65.6)">HV</text>
<text x="120.6" y="62.2" transform="rotate(-90 120.6 62.2)">3.3V</text>
<text x="133.5" y="65.2">10k</text>
<text x="147.8" y="62.6">MPSA42</text>
<text x="164.3" y="62.4">CLOCK</text>
<text x="165" y="65.3">STROBE</text>
<text x="177.5" y="61.7">3</text>
<text x="177.5" y="63.2">2</text>
<text x="177.5" y="64.6">1</text>
<text x="180.4" y="62.4">CLOCK</text>
<text x="180.4" y="63.8">DATA</text>
<text x="180.4" y="65.3">STROBE</text>
<text x="189.1" y="63.8">OUTPUT_ENABLE</text>
<text x="198" y="62.4">QS</text>
<text x="198.1" y="65.3">Q1</text>
<text x="202" y="61.7">10</text>
<text x="202" y="63.2">15</text>
<text x="202" y="64.6">4</text>
<text x="214.6" y="62.4">OE</text>
<text x="225.6" y="65.2">1k</text>
<text x="238.4" y="65.3">N1-9</text>
<text x="251.8" y="63.7">MPSA42</text>
<text x="260.9" y="65.3">N1-9</text>
<text x="260.9" y="62.4">N1-0</text>
<text x="267.5" y="61.7">12</text>
<text x="268.1" y="64.6">6</text>
<text x="198.1" y="66.8">Q2</text>
<text x="198.1" y="68.3">Q3</text>
<text x="198.1" y="69.8">Q4</text>
<text x="198.1" y="71.3">Q5</text>
<text x="202" y="66.1">5</text>
<text x="202" y="67.6">6</text>
<text x="202" y="69.1">7</text>
<text x="202" y="70.6">14</text>
<text x="212.2" y="66.7">1k</text>
<text x="212.2" y="69.7">1k</text>
<text x="235.5" y="69.6">MPSA42</text>
<text x="254.7" y="71.3">N1-0</text>
<text x="260.9" y="71.3">N1-7</text>
<text x="260.9" y="68.3">N1-8</text>
<text x="267.5" y="70.6">13</text>
<text x="268.1" y="67.6">5</text>
<text x="198" y="77.2">QS</text>
<text x="198.1" y="72.8">Q6</text>
<text x="198.1" y="74.3">Q7</text>
<text x="198.1" y="75.7">Q8</text>
<text x="202" y="72.1">13</text>
<text x="202" y="73.6">12</text>
<text x="202" y="75.1">11</text>
<text x="202" y="76.5">9</text>
<text x="227.1" y="77.1">1k</text>
<text x="238.4" y="77.2">PL1</text>
<text x="251.8" y="75.6">MPSA42</text>
<text x="260.9" y="77.2">N1-5</text>
<text x="260.9" y="74.3">N1-6</text>
<text x="268.1" y="73.6">3</text>
<text x="268.1" y="76.5">9</text>
<text x="59.2" y="78">2.2uF 250V</text>
<text x="197.3" y="81.7">VSS</text>
<text x="202" y="81">8</text>
<text x="235.5" y="81.5">MPSA42</text>
<text x="254.7" y="83.2">PR1</text>
<text x="260.9" y="83.2">N1-3</text>
<text x="260.9" y="80.2">N1-4</text>
<text x="267.5" y="79.5">10</text>
<text x="267.5" y="82.5">11</text>
<text x="54.7" y="84.5">475k</text>
<text x="63.6" y="84.5">4-4.2</text>
<text x="179.5" y="85.4">CD4094BPW</text>
<text x="224.1" y="89">1k</text>
<text x="251.8" y="87.4">MPSA42</text>
<text x="260.9" y="89.1">N1-1</text>
<text x="260.9" y="86.1">N1-2</text>
<text x="268.1" y="85.5">1</text>
<text x="268.1" y="88.4">8</text>
<text x="33.8" y="95">Pulse Out</text>
<text x="52.7" y="91.9">MBR2200 / BAV21</text>
<text x="55.8" y="91.1">IRF820</text>
<text x="65.2" y="91.4">100n</text>
<text x="249.9" y="93.9" transform="rotate(-90 249.9 93.9)">HV</text>
<text x="270.2" y="91.4">B5092</text>
<text x="66.6" y="98.6">MPSA42</text>
<text x="261.2" y="101">PR1</text>
<text x="261.4" y="98">PL1</text>
<text x="268.1" y="97.4">4</text>
<text x="268.1" y="100.3">7</text>
<text x="51.3" y="106.8">220uH</text>
<text x="243.5" y="104.2">1k</text>
<text x="248.9" y="107.2">MPSA42</text>
<text x="260.9" y="106.9">N1-0</text>
<text x="262" y="104">N1</text>
<text x="267.5" y="106.3">12</text>
<text x="268.1" y="103.3">2</text>
<text x="63.2" y="108.2">1N914</text>
<text x="66.6" y="111.3">150R</text>
<text x="228.1" y="109.7">MPSA42</text>
<text x="236" y="109.8">1k</text>
<text x="251.4" y="110.2" transform="rotate(-90 251.4 110.2)">HV</text>
<text x="260.9" y="112.9">N1-8</text>
<text x="260.9" y="109.9">N1-9</text>
<text x="268.1" y="109.2">6</text>
<text x="268.1" y="112.2">5</text>
<text x="59" y="115.4" transform="rotate(-90 59 115.4)">1</text>
<text x="60.5" y="115.4" transform="rotate(-90 60.5 115.4)">2</text>
<text x="62" y="115.4" transform="rotate(-90 62 115.4)">3</text>
<text x="62.7" y="119.3" transform="rotate(-90 62.7 119.3)">CT</text>
<text x="63.5" y="115.4" transform="rotate(-90 63.5 115.4)">4</text>
<text x="64.2" y="118.7" transform="rotate(-90 64.2 118.7)">V-</text>
<text x="222.6" y="114.3">1k</text>
<text x="241" y="119.2" transform="rotate(-90 241 119.2)">N1</text>
<text x="260.9" y="118.8">N1-6</text>
<text x="260.9" y="115.9">N1-7</text>
<text x="267.5" y="115.2">13</text>
<text x="268.1" y="118.2">3</text>
<text x="59.7" y="120.5" transform="rotate(-90 59.7 120.5)">SWC</text>
<text x="61.2" y="120.4" transform="rotate(-90 61.2 120.4)">SWE</text>
<text x="66.1" y="120.1">MC34063</text>
<text x="245" y="120.6">1k</text>
<text x="250.4" y="123.5">MPSA42</text>
<text x="260.9" y="124.8">N1-4</text>
<text x="260.9" y="121.8">N1-5</text>
<text x="267.5" y="124.1">10</text>
<text x="268.1" y="121.1">9</text>
<text x="51.9" y="130.5">1</text>
<text x="59" y="129.5" transform="rotate(-90 59 129.5)">8</text>
<text x="59.7" y="126.5" transform="rotate(-90 59.7 126.5)">DRC</text>
<text x="60.5" y="129.5" transform="rotate(-90 60.5 129.5)">7</text>
<text x="61.2" y="126.5" transform="rotate(-90 61.2 126.5)">IPK</text>
<text x="62" y="129.5" transform="rotate(-90 62 129.5)">6</text>
<text x="62.7" y="126.5" transform="rotate(-90 62.7 126.5)">V+</text>
<text x="63.5" y="129.5" transform="rotate(-90 63.5 129.5)">5</text>
<text x="64.2" y="126.5" transform="rotate(-90 64.2 126.5)">CINV</text>
<text x="235.5" y="130.5">MPSA42</text>
<text x="237.5" y="126.2">1k</text>
<text x="260.9" y="130.7">N1-2</text>
<text x="260.9" y="127.7">N1-3</text>
<text x="267.5" y="127">11</text>
<text x="268.1" y="130">1</text>
<text x="30" y="132.5" transform="rotate(-90 30 132.5)">3.3V</text>
<text x="222.6" y="132.1">1k</text>
<text x="249.9" y="133.9" transform="rotate(-90 249.9 133.9)">HV</text>
<text x="252.9" y="134" transform="rotate(-90 252.9 134)">N2</text>
<text x="260.9" y="133.7">N1-1</text>
<text x="268.1" y="133">8</text>
<text x="270.2" y="136">B5092</text>
<text x="29.3" y="143.6" transform="rotate(-90 29.3 143.6)">2</text>
<text x="30.8" y="143.6" transform="rotate(-90 30.8 143.6)">4</text>
<text x="32.4" y="140.4">100n</text>
<text x="33.7" y="143.6" transform="rotate(-90 33.7 143.6)">1</text>
<text x="41.1" y="141.1">VCC</text>
<text x="47.1" y="142.1" transform="rotate(-90 47.1 142.1)">3</text>
<text x="60.7" y="143.4">100n</text>
<text x="262.9" y="142.6">PL1</text>
<text x="269.6" y="141.9">4</text>
<text x="30" y="149.3" transform="rotate(-90 30 149.3)">VOUT</text>
<text x="36.4" y="148.4">AMS1117</text>
<text x="47.8" y="146.1" transform="rotate(-90 47.8 146.1)">VO</text>
<text x="53.4" y="149.4">2</text>
<text x="165.9" y="147.1">VCC</text>
<text x="178.1" y="148.5">1k</text>
<text x="184.8" y="146.4">A</text>
<text x="187" y="148.8">LTSTC230KRKT</text>
<text x="193" y="146.4">C</text>
<text x="204.2" y="147.1">LEDS</text>
<text x="237.5" y="149.9">1k</text>
<text x="245" y="144.4">1k</text>
<text x="250.4" y="147.3">MPSA42</text>
<text x="262.7" y="145.6">PR1</text>
<text x="263.5" y="148.5">N2</text>
<text x="269.6" y="144.9">7</text>
<text x="269.6" y="147.9">2</text>
<text x="31.5" y="151.3" transform="rotate(-90 31.5 151.3)">VOUT__1</text>
<text x="34.5" y="151.3" transform="rotate(-90 34.5 151.3)">ADJ/GND</text>
<text x="47.8" y="154.8" transform="rotate(-90 47.8 154.8)">VI</text>
<text x="48.4" y="150">GND</text>
<text x="178.1" y="154.4">1k</text>
<text x="184.8" y="152.3">A</text>
<text x="187" y="154.7">LTSTC230KRKT</text>
<text x="193" y="152.3">C</text>
<text x="222.6" y="155.9">1k</text>
<text x="235.5" y="154.3">MPSA42</text>
<text x="262.4" y="154.5">N1-9</text>
<text x="262.4" y="151.5">N1-0</text>
<text x="268.9" y="150.8">12</text>
<text x="269.6" y="153.8">6</text>
<text x="29.3" y="159.2" transform="rotate(-90 29.3 159.2)">3</text>
<text x="30" y="156.3" transform="rotate(-90 30 156.3)">VIN</text>
<text x="47.1" y="157.7" transform="rotate(-90 47.1 157.7)">1</text>
<text x="52" y="158.2">7805</text>
<text x="62.1" y="156.8">1000U</text>
<text x="249.9" y="157.8" transform="rotate(-90 249.9 157.8)">N3</text>
<text x="252.9" y="159.2" transform="rotate(-90 252.9 159.2)">HV</text>
<text x="262.4" y="160.4">N1-7</text>
<text x="262.4" y="157.4">N1-8</text>
<text x="268.9" y="159.8">13</text>
<text x="269.6" y="156.8">5</text>
<text x="62.1" y="165.7">1000U</text>
<text x="182.1" y="167.9">TLLR4400</text>
<text x="188.5" y="167.8">1k</text>
<text x="204.2" y="166.4">VCC</text>
<text x="262.4" y="166.4">N1-5</text>
<text x="262.4" y="163.4">N1-6</text>
<text x="269.6" y="162.7">3</text>
<text x="269.6" y="165.7">9</text>
<text x="47.4" y="170.1">1</text>
<text x="47.4" y="173.1">2</text>
<text x="47.4" y="171.6">3</text>
<text x="182.1" y="173.9">TLLR4400</text>
<text x="188.5" y="173.7">1k</text>
<text x="248" y="169.6">1k</text>
<text x="253.3" y="172.6">MPSA42</text>
<text x="262.4" y="172.3">N1-3</text>
<text x="262.4" y="169.3">N1-4</text>
<text x="268.9" y="168.7">10</text>
<text x="268.9" y="171.6">11</text>
<text x="41.7" y="174.6">DCJ20010AXXK_REVA</text>
<text x="54.6" y="174.8" transform="rotate(-90 54.6 174.8)">2</text>
<text x="56" y="174.8" transform="rotate(-90 56 174.8)">1</text>
<text x="182.1" y="179.8">TLLR4400</text>
<text x="188.5" y="179.7">1k</text>
<text x="222.6" y="179.7">1k</text>
<text x="237" y="178.1">MPSA42</text>
<text x="240.5" y="175.2">1k</text>
<text x="262.4" y="178.3">N1-1</text>
<text x="262.4" y="175.3">N1-2</text>
<text x="269.6" y="174.6">1</text>
<text x="269.6" y="177.6">8</text>
<text x="53.3" y="182.8">TBLOCK-I2</text>
<text x="182.1" y="185.8">TLLR4400</text>
<text x="188.5" y="185.6">1k</text>
<text x="252.9" y="183.1" transform="rotate(-90 252.9 183.1)">N4</text>
<text x="271.7" y="180.6">B5092</text>
</g>
<g font-size="1">
<text x="179.5" y="5.1">J3</text>
<text x="270.2" y="6.6">NX4</text>
<text x="160.2" y="12.5">J4</text>
<text x="218.2" y="13.4">R12</text>
<text x="179.5" y="22.9">U1</text>
<text x="215.2" y="20.9">R13</text>
<text x="235.5" y="19.6">Q1</text>
<text x="212.2" y="29.8">R14</text>
<text x="251.8" y="25.5">Q2</text>
<text x="97.8" y="32.8">S1</text>
<text x="109.7" y="32.7">R1</text>
<text x="132" y="31.8">U11</text>
<text x="159.7" y="35.9">C1</text>
<text x="212.2" y="35.7">R16</text>
<text x="235.5" y="31.5">Q3</text>
<text x="112.5" y="37">R3</text>
<text x="120.1" y="37.2">R4</text>
<text x="212.2" y="38.7">R18</text>
<text x="228.6" y="38.7">R15</text>
<text x="251.8" y="37.4">Q4</text>
<text x="97.8" y="44.7">S2</text>
<text x="109.7" y="47.6">R2</text>
<text x="123.1" y="46.1">R6</text>
<text x="235.5" y="43.3">Q5</text>
<text x="116.5" y="52.3">R5</text>
<text x="164.7" y="50.6">R7</text>
<text x="225.6" y="50.6">R17</text>
<text x="251.8" y="49.3">Q6</text>
<text x="270.2" y="51.2">NX3</text>
<text x="179.5" y="57.1">U2</text>
<text x="235.5" y="55.2">Q7</text>
<text x="133.5" y="62.4">R36</text>
<text x="147.8" y="61.2">Q21</text>
<text x="212.2" y="63.9">R20</text>
<text x="225.6" y="62.4">R19</text>
<text x="251.8" y="61.2">Q8</text>
<text x="212.2" y="66.9">R22</text>
<text x="235.5" y="67.1">Q9</text>
<text x="59.2" y="73.4">C7</text>
<text x="227.1" y="74.3">R21</text>
<text x="251.8" y="73.1">Q10</text>
<text x="54.7" y="81.8">R40</text>
<text x="63.6" y="81.8">R42</text>
<text x="235.5" y="79">Q11</text>
<text x="52.7" y="89.4">D1</text>
<text x="55.8" y="88.7">Q22</text>
<text x="65.2" y="86.8">C4</text>
<text x="224.1" y="86.2">R23</text>
<text x="251.8" y="85">Q12</text>
<text x="270.2" y="95.8">NX1</text>
<text x="66.6" y="96.1">Q23</text>
<text x="51.3" y="104.3">L1</text>
<text x="63.2" y="105.7">D2</text>
<text x="236" y="107">R28</text>
<text x="243.5" y="102.8">R29</text>
<text x="248.9" y="105.7">Q14</text>
<text x="66.6" y="108.5">R39</text>
<text x="222.6" y="111.5">R24</text>
<text x="66.1" y="117.6">U9</text>
<text x="229.6" y="114.7">Q13</text>
<text x="245" y="119.1">R31</text>
<text x="237.5" y="123.4">R30</text>
<text x="250.4" y="122.1">Q16</text>
<text x="51.9" y="128.1">R41</text>
<text x="222.6" y="129.3">R25</text>
<text x="235.5" y="128.1">Q15</text>
<text x="32.4" y="135.8">C2</text>
<text x="52" y="141.8">U3</text>
<text x="60.7" y="138.8">C3</text>
<text x="187" y="143.8">D4</text>
<text x="245" y="142.9">R33</text>
<text x="271.7" y="140.3">NX2</text>
<text x="36.4" y="145.9">U8</text>
<text x="178.1" y="145.7">R37</text>
<text x="187" y="149.7">D5</text>
<text x="237.5" y="147.2">R32</text>
<text x="250.4" y="145.9">Q18</text>
<text x="62.1" y="152.2">C6</text>
<text x="178.1" y="151.6">R38</text>
<text x="222.6" y="153.1">R26</text>
<text x="235.5" y="151.8">Q17</text>
<text x="62.1" y="161.1">C5</text>
<text x="182.1" y="163.6">U4</text>
<text x="188.5" y="165">R8</text>
<text x="41.7" y="168.9">J2</text>
<text x="182.1" y="169.5">U7</text>
<text x="188.5" y="170.9">R9</text>
<text x="240.5" y="172.4">R34</text>
<text x="248" y="168.1">R35</text>
<text x="253.3" y="171.2">Q20</text>
<text x="182.1" y="175.5">U6</text>
<text x="188.5" y="176.9">R10</text>
<text x="221.1" y="176.9">R27</text>
<text x="237" y="175.6">Q19</text>
<text x="53.3" y="180.3">J1</text>
<text x="182.1" y="181.4">U5</text>
<text x="188.5" y="182.8">R11</text>
</g>
</svg>
